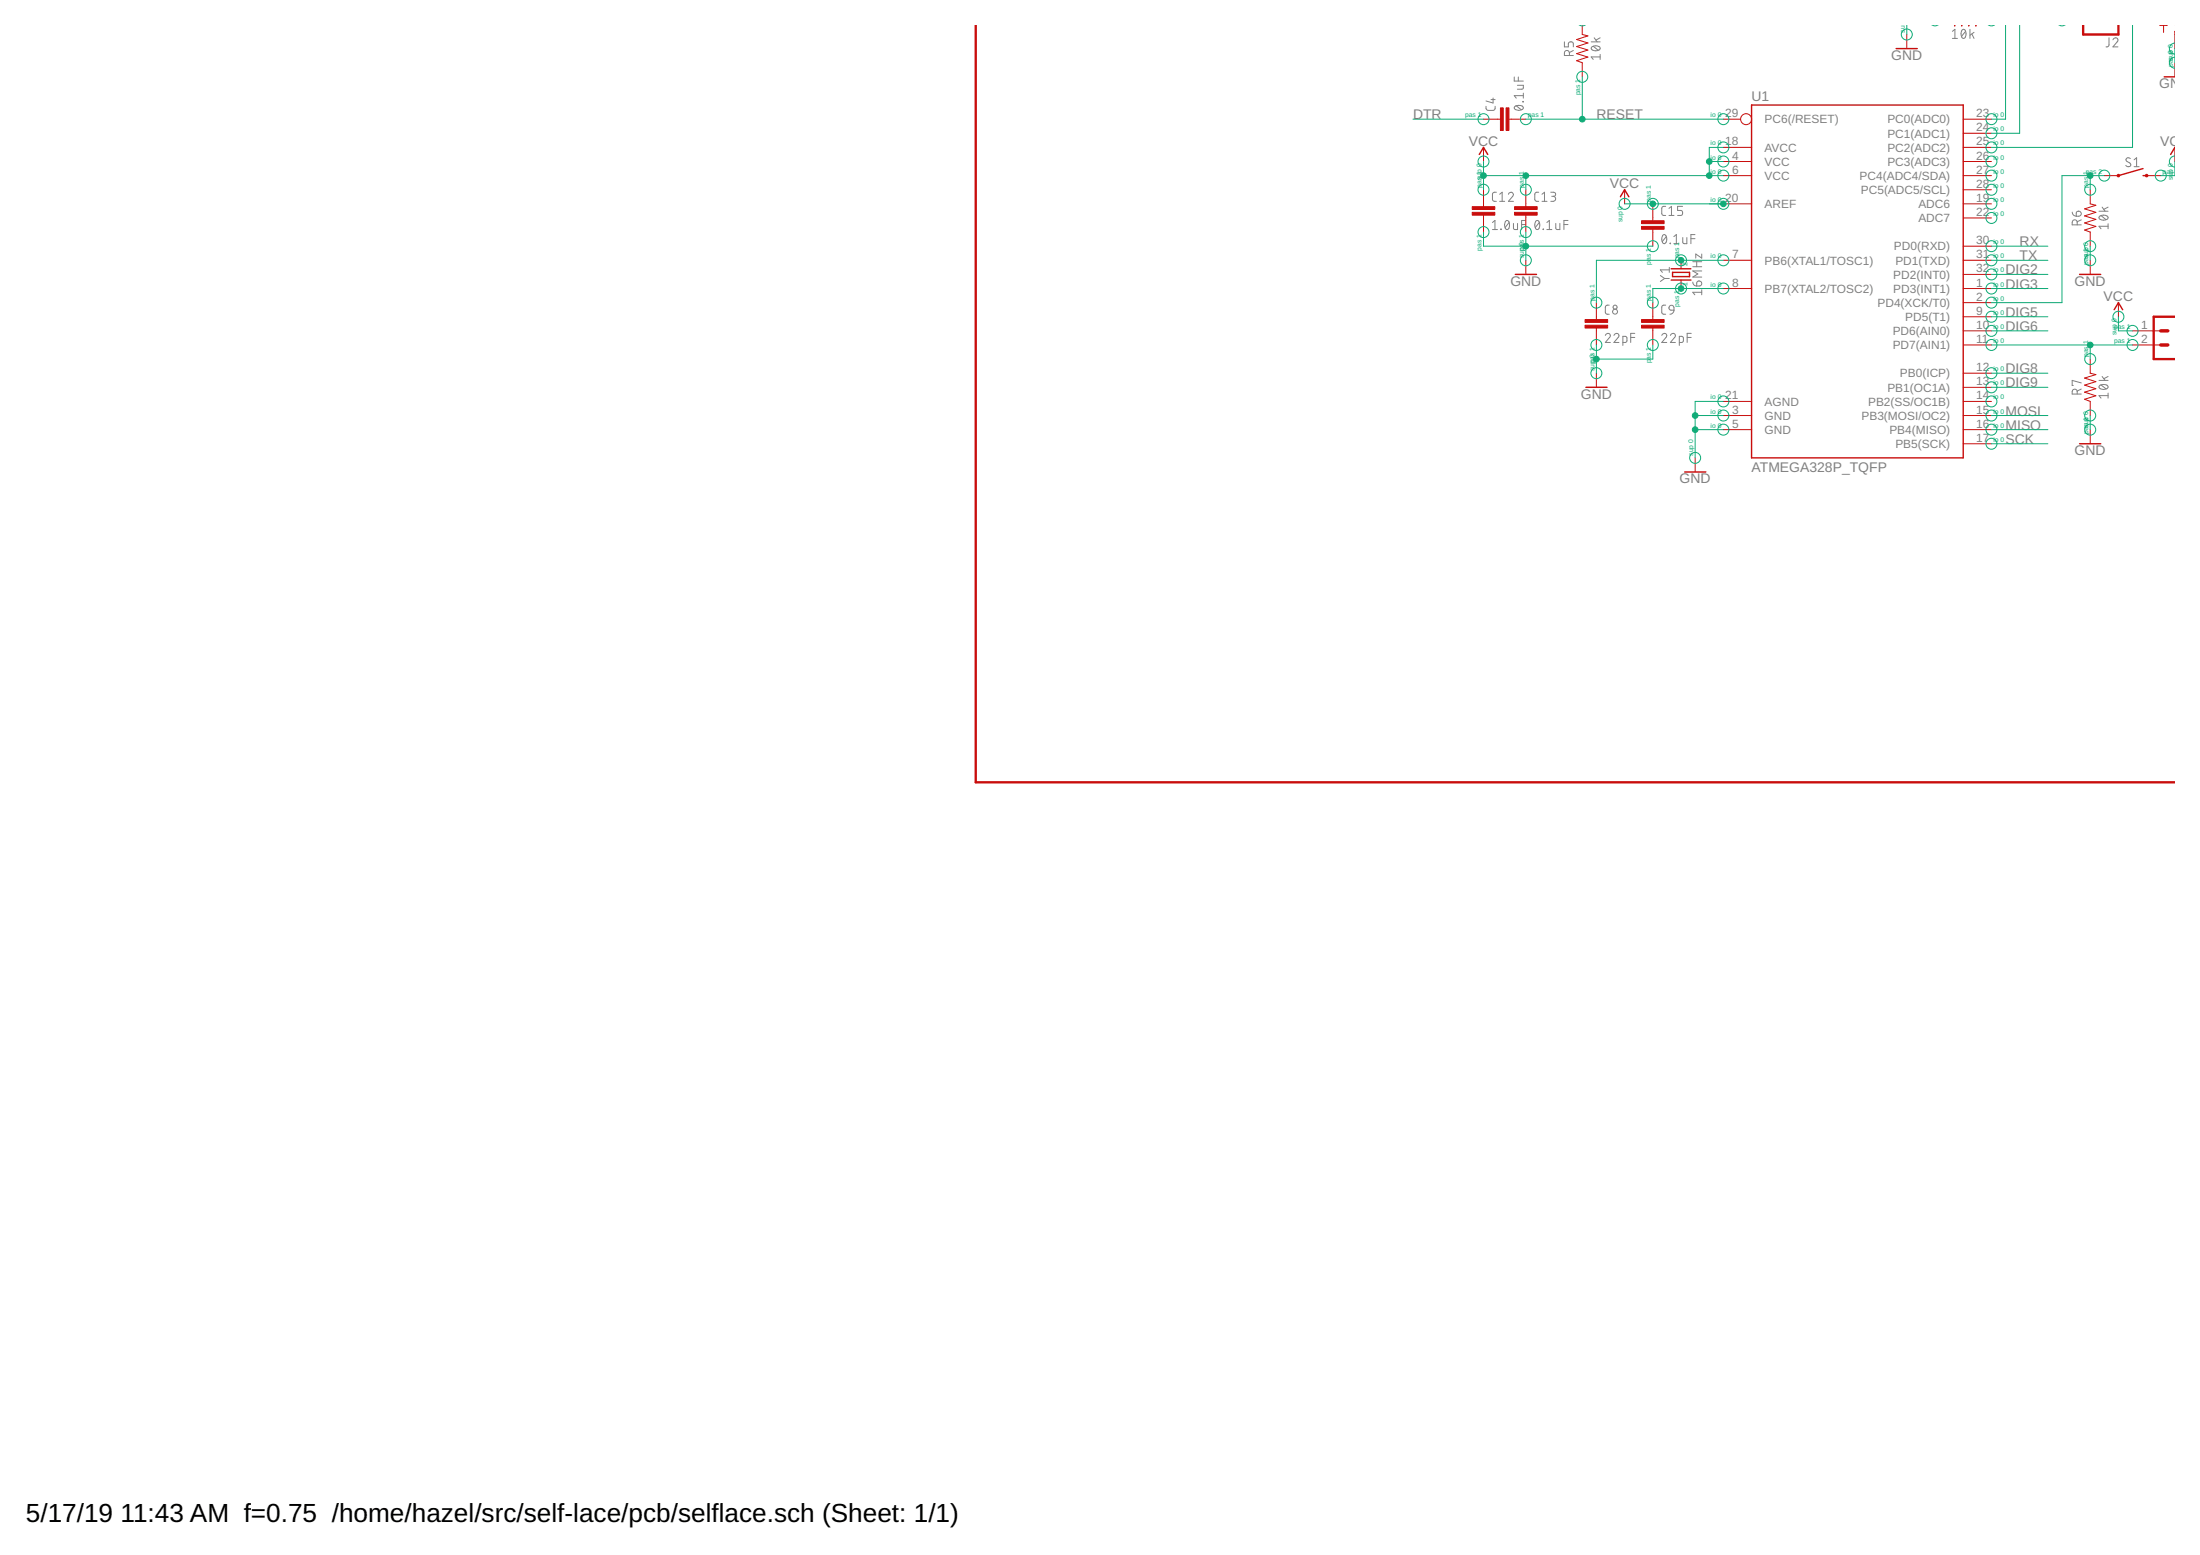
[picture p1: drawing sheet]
<svg xmlns="http://www.w3.org/2000/svg" width="297mm" height="210mm" viewBox="0 0 297 210" stroke-linecap="round" stroke-linejoin="round" font-family="sans-serif">
<g fill="none" stroke="#808080" stroke-width=".14">
<path d="M200.6 14.4l.1 .4 .2 .1h.8l.1-.2 .1-.3M201.3 13.4h.6M201.6 13.2v.7l-1-.3M204.4 10.4v.5h1.3M204.5 14.4a.76 .76 0 0 1 1.2 .2 .73 .73 0 0 1-1.3 0zM204.7 14.3l.7 .5M204.9 11.5h.8v.5h-.1h-.7M205 10.4v.5M205.6 13.7l.1 .1zM205.7 12.6v.7M205.7 12.9h-1.3l.3 .4M211.2 5.7v.6h.6v-.4a.34 .34 0 0 1 .3-.3 .34 .34 0 0 1 .3 .3v.4"/>
<path d="M211.9 7.5v-.3a.34 .34 0 0 0-.3-.4 .34 .34 0 0 0-.4 .4v.3h1.2M212.4 6.8l-.5 .3M214.8 5.7h1.2M214.9 6.3a.75 .75 0 0 1 1.1 .2 .73 .73 0 0 1-1.1 .1zM215.1 6.2l.7 .6M215.2 5.1l.4 .6M216 7.7h-1.2l.3 .3M216 7.3v.7M216 5.1l-.5 .3M263.6 4.2l.3-.2v1.2M263.6 5.2h.7M264.9 4h.2a.73 .73 0 0 1 0 1.2 .76 .76 0 0 1-.2-1.2z"/>
<path d="M265.4 4.2l-.6 .7M266 4v1.2M266.2 4.6l.3 .6M266.5 4.4l-.5 .4M284.8 5.1l-.1 1.1-.1 .1h-.2M285.3 5.4a.33 .33 0 0 1 .5-.3 .33 .33 0 0 1 .1 .6l-.6 .6h.7M201.5 30l.3-.2v1.2M201.5 31h.7M202 26h-.3l-.2 .2v.8l.2 .2h.3M202.5 27.2h.7M202.5 26.2l.3-.2v1.2M202.6 30.9l.1 .1z"/>
<path d="M203.3 29.8h.2a.73 .73 0 0 1 0 1.2 .79 .79 0 0 1-.2-1.2zM203.7 26.2a.33 .33 0 0 1 .4-.2 .33 .33 0 0 1 .1 .5l-.5 .7h.6M203.8 30l-.6 .7M204.3 30.2l.1 .7 .2 .1h.3v-.8M205.4 30.3h.6M206 29.8h-.6v1.2M207.4 29.8h.2a.73 .73 0 0 1 0 1.2 .76 .76 0 0 1-.2-1.2zM207.8 26h-.4l-.2 .2v.8l.2 .2h.4M207.8 30l-.5 .7M208.2 27.2h.7M208.2 26.2l.3-.2v1.2M208.3 30.9l.1 .1z"/>
<path d="M208.9 31h.6M208.9 30l.3-.2v1.2M209.4 26h.4a.28 .28 0 0 1 .2 .2 .28 .28 0 0 1-.2 .3h-.3M209.7 26.5a.34 .34 0 0 1 .3 .3 .34 .34 0 0 1-.3 .4h-.3M210.1 30.2v.7l.2 .1h.3v-.8M211.2 30.3h.5M211.7 29.8h-.5v1.2M224.2 37.2l.5 .4M224.5 31.7h.2a.73 .73 0 0 1 0 1.2 .76 .76 0 0 1-.2-1.2zM224.7 37.6l-.5 .4M224.7 37.6h.7M224.9 27.9h-.4l-.1 .2v.9l.5 .1"/>
<path d="M225 31.9l-.6 .7M225.3 29.1h.7M225.3 28.1l.4-.2v1.2M225.4 36.4h-1.2l.3 .4M225.4 36.1v.7M225.5 32.8l.1 .1zM226 32.9h.7M226 31.9l.3-.2v1.2M227.2 27.9h-.7v.5h.4a.35 .35 0 0 1 .3 .3 .35 .35 0 0 1-.3 .4h-.4M227.2 32.1v.7l.2 .1h.4v-.8M228.3 32.2h.6M228.6 38.1v.1a.48 .48 0 0 0 .5 .4"/>
<path d="M228.6 36h1.2M228.6 35.3h1.2M228.9 31.7h-.6v1.2M229.1 35.3v.7M229.2 38a.35 .35 0 0 1 .5 .1 .35 .35 0 0 1-.3 .5h-.3zM229.8 39.5h-1.2l.2 .3M229.8 34.3v.5l-.8-.5v.5M229.8 39.1v.7M229.8 36.6h-1.2l.6 .4-.6 .4h1.2M279.8 28.6a.56 .56 0 0 0 .5 .6M280.4 28.6a.35 .35 0 0 1 .6 .1 .35 .35 0 0 1-.3 .5h-.4zM280.5 30.4v-.4a.34 .34 0 0 0-.4-.3 .34 .34 0 0 0-.3 .3v.4h1.2"/>
<path d="M281 29.7l-.5 .2M283.4 28.5h1.2M283.5 29.2a.76 .76 0 0 1 1.1 .2 .73 .73 0 0 1-1.2 0zM283.7 29.1l.7 .6M283.8 28l.4 .5M284.6 30.5h-1.2l.3 .4M284.6 30.2v.7M284.6 28l-.5 .3M287.6 21.4l-.3-.1-.2 .1a.26 .26 0 0 0 .1 .4l.3 .2a.27 .27 0 0 1 .2 .2 .27 .27 0 0 1-.2 .3h-.2l-.3-.2M288.1 21.6l.4-.3v1.2M288.1 22.5h.7M216.7 45.3a.33 .33 0 0 1 .5-.3 .33 .33 0 0 1 .1 .6l-.6 .6h.7"/>
<path d="M217.3 41.2h-.4l-.2 .3 .1 .7 .1 .2h.4M217.9 45.3a.33 .33 0 0 1 .5-.3 .33 .33 0 0 1 .1 .6l-.6 .6h.7M219.1 46.2h.4l.1-.1 .1-.5-.1-.2h-.5v1.2M220.2 45.6h.5M220.7 45h-.5v1.2M224.4 45.3a.33 .33 0 0 1 .4-.3 .33 .33 0 0 1 .1 .6l-.5 .6h.6M224.9 41.2h-.4l-.1 .3v.8l.5 .1M225.5 41.3a.34 .34 0 0 1 .3-.1 .34 .34 0 0 1 .2 .3v.4l-.5-.1-.2-.2zM225.5 45.3a.33 .33 0 0 1 .5-.3 .33 .33 0 0 1 .1 .6l-.6 .6h.7M226 41.9l-.1 .3-.4 .2M226.7 46.2h.4l.1-.1 .1-.5-.1-.2h-.5v1.2M227.8 45.6h.5"/>
<path d="M228.3 45h-.5v1.2M280.5 53.2v-.3a.34 .34 0 0 0-.4-.4 .34 .34 0 0 0-.3 .4v.3h1.2M281 51.7l-1.2-.3v.6h.1M281 52.5l-.5 .3M283.4 51.4h1.2M283.5 52a.76 .76 0 0 1 1.1 .2 .73 .73 0 0 1-1.2 0zM283.7 52l.7 .5M283.8 50.8l.4 .6M284.6 53.1v.6M284.6 53.4h-1.2l.3 .3M284.6 50.8l-.5 .3"/>
<circle cx="218.1" cy="41.5" r=".28"/>
<circle cx="218.1" cy="42.1" r=".34"/>
</g>
<g fill="none" stroke="#c90d0c" stroke-width=".19">
<path d="M236.5 14.2h28.6v47.6h-28.6zM256 6.6h2.9M292.2 10.4h1.4M293.6 20l-.5 .8M199.7 20.8l.6-.9 .6 .9M204.6 37h2.9M218.8 26.6l.6-1 .5 1M225.6 36.3h2.7M225.6 37.8h2.7M225.8 36.8h2.3v.5h-2.3zM280.8 37h2.8M289.3 23.7h.5"/>
<path d="M289.3 22.8l-3.3 .9M214.1 52.3h2.9M280.8 59.9h2.8M285.5 41.8l.5-.9 .6 .9M227.5 63.7h2.8"/>
</g>
<g fill="none" stroke="#c90d0c" stroke-width=".14">
<path d="M200.3 16.1h2.3M200.3 19.9v1.9M203.7 16.1h2.3M213.6 3.4v1.3l.8 .1-1.5 .5 1.5 .5-1.5 .5 1.5 .5-1.5 .4 1.5 .5-1.5 .5 .7 .3v1.9M232.7 19.9h3.8M232.7 16.1h2.3M257.5 4.7v1.9M263.9 3.4v.1v-.1M264.9 3.4v.1v-.1M265.1 19.9h3.8M265.1 18h3.8M265.1 16.1h3.8"/>
<path d="M265.8 3.4v.1l.1-.1M266.8 3.4v.1v-.1M292.1 3.4v1M200.3 25.6v2.3M200.3 29v2.3M206 25.6v2.3M206 29v2.3M206 35.1v1.9M219.4 25.6v1.9M223.2 27.5v2.3M223.2 30.9v2.3M227 35.1v1.2"/>
<path d="M227 37.8v1.1M232.7 38.9h3.8M232.7 35.1h3.8M232.7 21.8h3.8M232.7 23.7h3.8M232.7 27.5h3.8M265.1 38.9h3.8M265.1 35.1h3.8M265.1 21.8h3.8M265.1 23.7h3.8M265.1 27.5h3.8M265.1 37h3.8"/>
<path d="M265.1 33.2h3.8M265.1 29.4h3.8M265.1 25.6h3.8M282.2 25.6v1.9l.8 .2-1.5 .5 1.5 .5-1.5 .4 1.5 .5-1.5 .5 1.5 .5-1.5 .5 .7 .2v1.9M282.2 35.1v1.9M284.1 23.7h1.9M289.8 23.7h1.9M215.5 40.9v2.2M215.5 44.3v2.3M215.5 50.4v1.9M223.2 40.9v2.2M223.2 44.3v2.3"/>
<path d="M232.7 56.1h3.8M232.7 58h3.8M232.7 54.2h3.8M265.1 59.9h3.8M265.1 56.1h3.8M265.1 58h3.8M265.1 54.2h3.8M265.1 52.3h3.8M265.1 50.4h3.8M265.1 46.6h3.8M265.1 44.7h3.8M265.1 42.8h3.8"/>
<path d="M265.1 40.9h3.8M282.2 48.5v1.9l.8 .2-1.5 .4 1.5 .5-1.5 .5 1.5 .5-1.5 .4 1.5 .5-1.5 .5 .7 .3v1.9M282.2 58v1.9M286 40.9v1.9M287.9 46.6h3.8M287.9 44.7h3.8M228.9 61.8v1.9"/>
<circle cx="235.8" cy="16.1" r=".74"/>
</g>
<g fill="none" stroke="#c90d0c" stroke-width=".32">
<path d="M131.7 3.4v102.2h161.9M281.3 3.4v1.3h4.7v-1.3M293.6 42.8h-2.8v5.7h2.8"/>
<circle cx="286" cy="23.7" r=".08"/>
<circle cx="289.8" cy="23.7" r=".08"/>
</g>
<g fill="#c90d0c" stroke="#c90d0c" stroke-width=".14">
<path d="M203.3 14.6h.4v3h-.4z"/>
<path d="M202.6 14.6h.4v3h-.4z"/>
<path d="M214 43.9h3.1v.4h-3.1z"/>
<path d="M214 43.1h3.1v.4h-3.1z"/>
<path d="M221.6 43.9h3.1v.4h-3.1z"/>
<path d="M221.6 43.1h3.1v.4h-3.1z"/>
<path d="M198.8 28.7h3v.3h-3z"/>
<path d="M198.8 27.9h3v.4h-3z"/>
<path d="M204.5 28.7h3v.3h-3z"/>
<path d="M204.5 27.9h3v.4h-3z"/>
<path d="M221.6 30.6h3.1v.3h-3.1z"/>
<path d="M221.6 29.8h3.1v.4h-3.1z"/>
</g>
<path d="M291.7 46.6h1M291.7 44.7h1" fill="none" stroke="#c90d0c" stroke-width=".47"/>
<g fill="none" stroke="#0dab76" stroke-width=".14">
<path d="M190.8 16.1h9.5M206 16.1h26.7M213.4 3.4h.5M213.6 10.4v5.7M232.7 19.9h-1.9v3.8M257.5 3.4v1.3M261 3.4h.5M268.6 3.4h.5M270.8 3.4v12.7h-1.9M272.7 3.4v14.6h-3.8M278.2 3.4h.5M287.9 3.4v16.5h-19"/>
<path d="M293.6 5.8a.73 .73 0 0 0-.7 .8 .73 .73 0 0 0 .7 .7M293.6 7.7a.73 .73 0 0 0-.7 .8 .73 .73 0 0 0 .7 .7M200.3 23.7h32.4M200.3 21.8v3.8M200.3 31.3v1.9h22.9M206 23.7v1.9M206 31.3v3.8M219.4 27.5h13.3M230.8 21.8h1.9M232.7 35.1h-17.2v5.8M232.7 38.9h-9.5v2M268.9 33.2h7.6"/>
<path d="M268.9 35.1h7.6M268.9 38.9h7.6M268.9 37h7.6M282.2 23.7v1.9M282.2 33.2v1.9M284.1 23.7h-5.7v17.2h-9.5M291.7 23.7h1.9M293.6 21.1a.73 .73 0 0 0-.7 .7 .73 .73 0 0 0 .7 .7M215.5 46.6v3.8M223.2 46.6v1.9h-7.7M228.9 56.1h3.8M228.9 58h3.8"/>
<path d="M232.7 54.2h-3.8v7.6M268.9 44.7h7.6M268.9 56.1h7.6M268.9 58h7.6M268.9 59.9h7.6M268.9 42.8h7.6M268.9 46.6h19M268.9 50.4h7.6M268.9 52.3h7.6M282.2 46.6v1.9M282.2 56.1v1.9M286 42.8v1.9h1.9"/>
<circle cx="200.3" cy="16.1" r=".74"/>
<circle cx="206" cy="16.1" r=".74"/>
<circle cx="213.6" cy="10.4" r=".74"/>
<circle cx="232.7" cy="19.9" r=".74"/>
<circle cx="232.7" cy="16.1" r=".74"/>
<circle cx="257.5" cy="4.7" r=".74"/>
<circle cx="268.9" cy="16.1" r=".74"/>
<circle cx="268.9" cy="19.9" r=".74"/>
<circle cx="268.9" cy="18" r=".74"/>
<circle cx="200.3" cy="31.3" r=".74"/>
<circle cx="200.3" cy="21.8" r=".74"/>
<circle cx="200.3" cy="25.6" r=".74"/>
<circle cx="206" cy="31.3" r=".74"/>
<circle cx="206" cy="35.1" r=".74"/>
<circle cx="206" cy="25.6" r=".74"/>
<circle cx="219.4" cy="27.5" r=".74"/>
<circle cx="223.2" cy="33.2" r=".74"/>
<circle cx="223.2" cy="27.5" r=".74"/>
<circle cx="227" cy="35.1" r=".74"/>
<circle cx="227" cy="38.9" r=".74"/>
<circle cx="232.7" cy="38.9" r=".74"/>
<circle cx="232.7" cy="21.8" r=".74"/>
<circle cx="232.7" cy="27.5" r=".74"/>
<circle cx="232.7" cy="35.1" r=".74"/>
<circle cx="232.7" cy="23.7" r=".74"/>
<circle cx="268.9" cy="37" r=".74"/>
<circle cx="268.9" cy="38.9" r=".74"/>
<circle cx="268.9" cy="35.1" r=".74"/>
<circle cx="268.9" cy="33.2" r=".74"/>
<circle cx="268.9" cy="29.4" r=".74"/>
<circle cx="268.9" cy="27.5" r=".74"/>
<circle cx="268.9" cy="21.8" r=".74"/>
<circle cx="268.9" cy="25.6" r=".74"/>
<circle cx="268.9" cy="23.7" r=".74"/>
<circle cx="282.2" cy="35.1" r=".74"/>
<circle cx="282.2" cy="25.6" r=".74"/>
<circle cx="282.2" cy="33.2" r=".74"/>
<circle cx="284.1" cy="23.7" r=".74"/>
<circle cx="291.7" cy="23.7" r=".74"/>
<circle cx="215.5" cy="46.6" r=".74"/>
<circle cx="215.5" cy="50.4" r=".74"/>
<circle cx="215.5" cy="40.9" r=".74"/>
<circle cx="223.2" cy="46.6" r=".74"/>
<circle cx="223.2" cy="40.9" r=".74"/>
<circle cx="232.7" cy="58" r=".74"/>
<circle cx="232.7" cy="54.2" r=".74"/>
<circle cx="232.7" cy="56.1" r=".74"/>
<circle cx="268.9" cy="58" r=".74"/>
<circle cx="268.9" cy="56.1" r=".74"/>
<circle cx="268.9" cy="54.2" r=".74"/>
<circle cx="268.9" cy="52.3" r=".74"/>
<circle cx="268.9" cy="44.7" r=".74"/>
<circle cx="268.9" cy="50.4" r=".74"/>
<circle cx="268.9" cy="46.6" r=".74"/>
<circle cx="268.9" cy="59.9" r=".74"/>
<circle cx="268.9" cy="42.8" r=".74"/>
<circle cx="268.9" cy="40.9" r=".74"/>
<circle cx="282.2" cy="56.1" r=".74"/>
<circle cx="282.2" cy="58" r=".74"/>
<circle cx="282.2" cy="48.5" r=".74"/>
<circle cx="286" cy="42.8" r=".74"/>
<circle cx="287.9" cy="46.6" r=".74"/>
<circle cx="287.9" cy="44.7" r=".74"/>
<circle cx="228.9" cy="61.8" r=".74"/>
</g>
<g fill="#0dab76" stroke="#0dab76" stroke-width=".14">
<circle cx="232.7" cy="27.5" r=".38"/>
<circle cx="223.2" cy="27.5" r=".38"/>
<circle cx="206" cy="23.7" r=".38"/>
<circle cx="200.3" cy="23.7" r=".38"/>
<circle cx="230.8" cy="23.7" r=".38"/>
<circle cx="230.8" cy="21.8" r=".38"/>
<circle cx="228.9" cy="56.1" r=".38"/>
<circle cx="228.9" cy="58" r=".38"/>
<circle cx="215.5" cy="48.5" r=".38"/>
<circle cx="206" cy="33.2" r=".38"/>
<circle cx="213.6" cy="16.1" r=".38"/>
<circle cx="282.2" cy="23.7" r=".38"/>
<circle cx="282.2" cy="46.6" r=".38"/>
<circle cx="227" cy="35.1" r=".38"/>
<circle cx="227" cy="38.9" r=".38"/>
</g>
<g font-size="3.5">
<text x="3.5" y="205.4">5/17/19</text>
<text x="16.3" y="205.4">11:43 AM f=0.75 /home/hazel/src/self-lace/pcb/selflace.sch (Sheet: 1/1)</text>
</g>
<g font-size="1.9" fill="#808080">
<text x="255.4" y="8.1">GND</text>
<text x="291.5" y="11.9">GND</text>
<text x="190.8" y="16.1">DTR</text>
<text x="215.5" y="16.1">RESET</text>
<text x="236.5" y="13.6">U1</text>
<text x="198.3" y="19.7">VCC</text>
<text x="291.6" y="19.7">VCC</text>
<text x="217.4" y="25.4">VCC</text>
<text x="272.7" y="33.2">RX</text>
<text x="272.7" y="35.1">TX</text>
<text x="203.9" y="38.6">GND</text>
<text x="270.8" y="37">DIG2</text>
<text x="270.8" y="38.9">DIG3</text>
<text x="280.1" y="38.6">GND</text>
<text x="284" y="40.7">VCC</text>
<text x="270.8" y="42.8">DIG5</text>
<text x="270.8" y="44.7">DIG6</text>
<text x="213.4" y="53.8">GND</text>
<text x="270.8" y="50.4">DIG8</text>
<text x="270.8" y="52.3">DIG9</text>
<text x="270.8" y="56.1">MOSI</text>
<text x="270.8" y="59.9">SCK</text>
<text x="270.8" y="58">MISO</text>
<text x="226.8" y="65.2">GND</text>
<text x="236.5" y="63.7">ATMEGA328P_TQFP</text>
<text x="280.1" y="61.4">GND</text>
</g>
<g font-size="1.6" fill="#808080">
<text x="232.9" y="15.8">29</text>
<text x="238.2" y="16.7">PC6(/RESET)</text>
<text x="254.8" y="16.7">PC0(ADC0)</text>
<text x="266.8" y="17.7">24</text>
<text x="266.8" y="15.8">23</text>
<text x="232.9" y="19.6">18</text>
<text x="233.9" y="21.5">4</text>
<text x="233.9" y="23.4">6</text>
<text x="238.2" y="22.4">VCC</text>
<text x="238.2" y="20.5">AVCC</text>
<text x="254.8" y="22.4">PC3(ADC3)</text>
<text x="254.8" y="20.5">PC2(ADC2)</text>
<text x="254.8" y="18.6">PC1(ADC1)</text>
<text x="266.8" y="23.4">27</text>
<text x="266.8" y="21.5">26</text>
<text x="266.8" y="19.6">25</text>
<text x="232.9" y="27.3">20</text>
<text x="238.2" y="24.3">VCC</text>
<text x="238.2" y="28.1">AREF</text>
<text x="251.1" y="24.3">PC4(ADC4/SDA)</text>
<text x="251.2" y="26.2">PC5(ADC5/SCL)</text>
<text x="259" y="30">ADC7</text>
<text x="259" y="28.1">ADC6</text>
<text x="266.8" y="29.2">22</text>
<text x="266.8" y="27.3">19</text>
<text x="266.8" y="25.3">28</text>
<text x="233.9" y="34.9">7</text>
<text x="238.2" y="35.7">PB6(XTAL1/TOSC1)</text>
<text x="255.7" y="33.8">PD0(RXD)</text>
<text x="255.9" y="35.7">PD1(TXD)</text>
<text x="266.8" y="34.9">31</text>
<text x="266.8" y="33">30</text>
<text x="233.9" y="38.7">8</text>
<text x="238.2" y="39.5">PB7(XTAL2/TOSC2)</text>
<text x="253.5" y="41.4">PD4(XCK/T0)</text>
<text x="255.6" y="39.5">PD3(INT1)</text>
<text x="255.6" y="37.6">PD2(INT0)</text>
<text x="266.8" y="40.6">2</text>
<text x="266.8" y="38.7">1</text>
<text x="266.8" y="36.8">32</text>
<text x="255.5" y="47.1">PD7(AIN1)</text>
<text x="255.5" y="45.2">PD6(AIN0)</text>
<text x="257.2" y="43.3">PD5(T1)</text>
<text x="266.8" y="46.3">11</text>
<text x="266.8" y="44.4">10</text>
<text x="266.8" y="42.5">9</text>
<text x="289.1" y="44.4">1</text>
<text x="289.1" y="46.3">2</text>
<text x="232.9" y="53.9">21</text>
<text x="254.8" y="52.9">PB1(OC1A)</text>
<text x="256.5" y="50.9">PB0(ICP)</text>
<text x="266.8" y="53.9">14</text>
<text x="266.8" y="52">13</text>
<text x="266.8" y="50.1">12</text>
<text x="233.9" y="55.8">3</text>
<text x="233.9" y="57.7">5</text>
<text x="238.2" y="56.7">GND</text>
<text x="238.2" y="58.6">GND</text>
<text x="238.2" y="54.8">AGND</text>
<text x="251.3" y="56.7">PB3(MOSI/OC2)</text>
<text x="252.2" y="54.8">PB2(SS/OC1B)</text>
<text x="255.1" y="58.6">PB4(MISO)</text>
<text x="266.8" y="59.6">17</text>
<text x="266.8" y="57.7">16</text>
<text x="266.8" y="55.8">15</text>
<text x="255.9" y="60.5">PB5(SCK)</text>
</g>
<g font-size=".9" fill="#0dab76">
<text x="257.2" y="4.4" transform="rotate(-90 257.2 4.4)">sup 0</text>
<text x="293.4" y="9.1" transform="rotate(-90 293.4 9.1)">passu0</text>
<text x="293.4" y="7.2" transform="rotate(-90 293.4 7.2)">p 0</text>
<text x="197.8" y="15.8">pas 1</text>
<text x="206.3" y="15.8">pas 1</text>
<text x="213.4" y="12.9" transform="rotate(-90 213.4 12.9)">pas 1</text>
<text x="231" y="15.8">io 0</text>
<text x="269.1" y="17.7">io 0</text>
<text x="269.1" y="15.8">io 0</text>
<text x="205.8" y="23.6" transform="rotate(-90 205.8 23.6)">1</text>
<text x="231" y="21.5">io 0</text>
<text x="231" y="23.4">io 0</text>
<text x="231" y="19.6">io 0</text>
<text x="269.1" y="23.4">io 0</text>
<text x="269.1" y="21.5">io 0</text>
<text x="269.1" y="19.6">io 0</text>
<text x="281.6" y="23.4">pas 2</text>
<text x="281.9" y="23.6" transform="rotate(-90 281.9 23.6)">1</text>
<text x="292" y="23.4">pas 1</text>
<text x="200" y="25.3" transform="rotate(-90 200 25.3)">pas 1</text>
<text x="200" y="24.3" transform="rotate(-90 200 24.3)">sup 0</text>
<text x="205.8" y="25.3" transform="rotate(-90 205.8 25.3)">pas</text>
<text x="222.9" y="27.3" transform="rotate(-90 222.9 27.3)">pas 1</text>
<text x="231" y="27.3">io 0</text>
<text x="269.1" y="29.2">io 0</text>
<text x="269.1" y="27.3">io 0</text>
<text x="269.1" y="25.3">io 0</text>
<text x="281.9" y="25.3" transform="rotate(-90 281.9 25.3)">pas</text>
<text x="293.4" y="24.3" transform="rotate(-90 293.4 24.3)">sup 0</text>
<text x="200" y="33.8" transform="rotate(-90 200 33.8)">pas 1</text>
<text x="205.8" y="34.9" transform="rotate(-90 205.8 34.9)">sup</text>
<text x="205.8" y="33.8" transform="rotate(-90 205.8 33.8)">pa0s 1</text>
<text x="219.1" y="30" transform="rotate(-90 219.1 30)">sup 0</text>
<text x="222.9" y="35.7" transform="rotate(-90 222.9 35.7)">pas 1</text>
<text x="226.7" y="34.9" transform="rotate(-90 226.7 34.9)">pas 1</text>
<text x="227.8" y="35.9" transform="rotate(-90 227.8 35.9)">2</text>
<text x="231" y="34.9">io 0</text>
<text x="269.1" y="34.9">io 0</text>
<text x="269.1" y="33">io 0</text>
<text x="281.9" y="35.7" transform="rotate(-90 281.9 35.7)">pasu1</text>
<text x="281.9" y="33.9" transform="rotate(-90 281.9 33.9)">p 0</text>
<text x="215.3" y="40.6" transform="rotate(-90 215.3 40.6)">pas 1</text>
<text x="222.9" y="40.6" transform="rotate(-90 222.9 40.6)">pas 1</text>
<text x="226.7" y="41.4" transform="rotate(-90 226.7 41.4)">pas 1</text>
<text x="227.8" y="38.7" transform="rotate(-90 227.8 38.7)">1</text>
<text x="231" y="38.7">io 0</text>
<text x="269.1" y="40.6">io 0</text>
<text x="269.1" y="38.7">io 0</text>
<text x="269.1" y="36.8">io 0</text>
<text x="269.1" y="46.3">io 0</text>
<text x="269.1" y="44.4">io 0</text>
<text x="269.1" y="42.5">io 0</text>
<text x="281.9" y="46.5" transform="rotate(-90 281.9 46.5)">1</text>
<text x="285.4" y="44.4">pas 1</text>
<text x="285.4" y="46.3">pas 1</text>
<text x="285.8" y="45.2" transform="rotate(-90 285.8 45.2)">sup 0</text>
<text x="215.3" y="50.1" transform="rotate(-90 215.3 50.1)">sup 0</text>
<text x="215.3" y="49.1" transform="rotate(-90 215.3 49.1)">pas 1</text>
<text x="222.9" y="49.1" transform="rotate(-90 222.9 49.1)">pas 1</text>
<text x="231" y="53.9">io 0</text>
<text x="269.1" y="53.9">io 0</text>
<text x="269.1" y="52">io 0</text>
<text x="269.1" y="50.1">io 0</text>
<text x="281.9" y="48.2" transform="rotate(-90 281.9 48.2)">pas</text>
<text x="231" y="55.8">io 0</text>
<text x="231" y="57.7">io 0</text>
<text x="269.1" y="59.6">io 0</text>
<text x="269.1" y="57.7">io 0</text>
<text x="269.1" y="55.8">io 0</text>
<text x="281.9" y="58.6" transform="rotate(-90 281.9 58.6)">pasu1</text>
<text x="281.9" y="56.8" transform="rotate(-90 281.9 56.8)">p 0</text>
<text x="228.6" y="61.5" transform="rotate(-90 228.6 61.5)">sup 0</text>
</g>
</svg>
